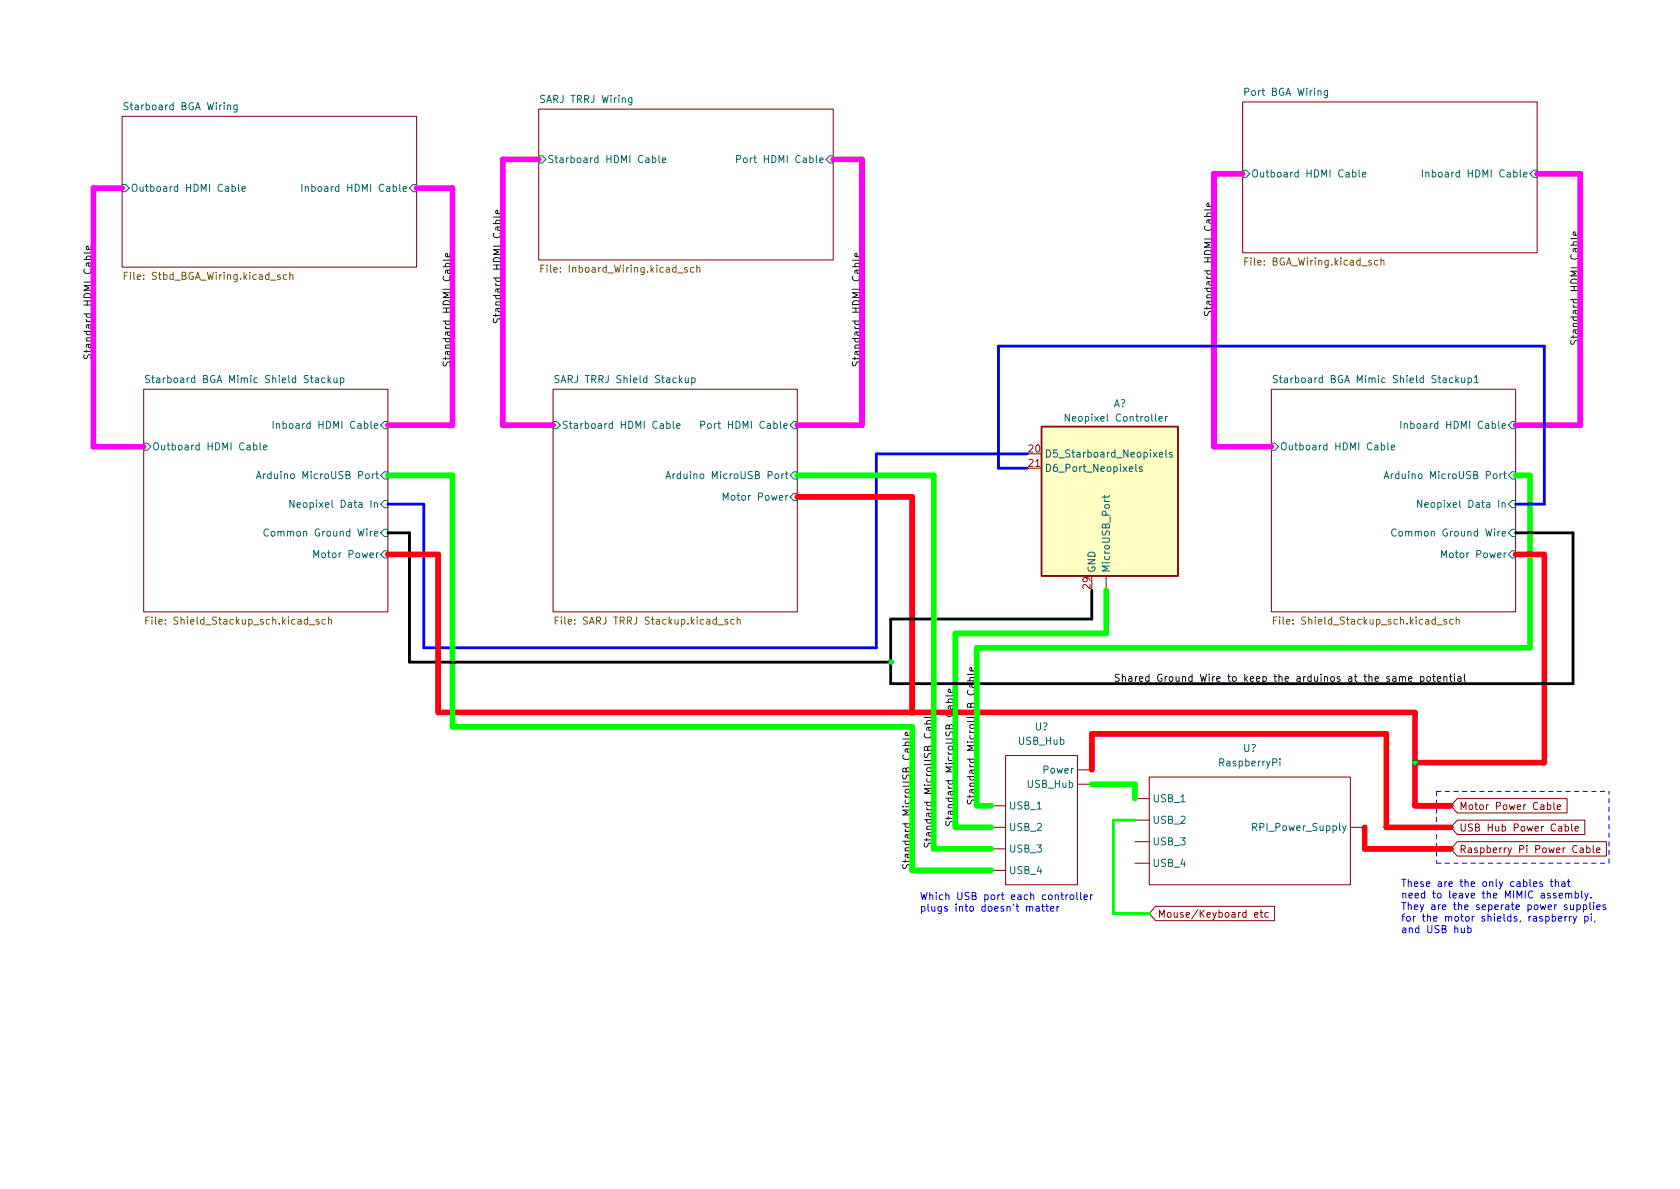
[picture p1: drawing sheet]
<svg xmlns="http://www.w3.org/2000/svg" width="297mm" height="210mm" viewBox="0 0 297 210" stroke-linecap="round" stroke-linejoin="round" font-family="sans-serif">
<g fill="#fff" stroke="#fff" stroke-width=".18">
<path d="M219.7 18h52.1v26.7h-52.1z"/>
<path d="M224.8 68.8h43.2v39.4h-43.2z"/>
<path d="M97.8 68.8h43.2v39.4h-43.2z"/>
<path d="M95.2 19.3h52.1v26.7h-52.1z"/>
<path d="M21.6 20.6h52.1v26.6h-52.1z"/>
<path d="M25.4 68.8h43.2v39.4h-43.2z"/>
</g>
<g fill="none" stroke="#840000" stroke-width=".18">
<path d="M95.2 19.3h52.1v26.7h-52.1zM219.7 18h52.1v26.7h-52.1zM21.6 20.6h52.1v26.6h-52.1zM25.4 68.8h43.2v39.4h-43.2zM97.8 68.8h43.2v39.4h-43.2zM224.8 68.8h43.2v39.4h-43.2zM181.6 82.8h2.5M195.6 101.8v2.6M177.8 133.6h12.7v22.9h-12.7zM190.5 136.1h2.5M190.5 138.7h2.5M203.2 137.4h35.6v19.1h-35.6z"/>
<path d="M175.3 146.3h2.5M175.3 142.5h2.5M175.3 150.1h2.5M175.3 153.9h2.5M200.7 141.2h2.5M200.7 145h2.5M200.7 148.8h2.5M200.7 152.6h2.5M238.8 146.3h2.5M257.7 145h22.5v2.6h-22.5l-1.2-1.3zM257.7 141.2h19.4v2.6h-19.4l-1.2-1.3zM257.7 148.8h26.3v2.6h-26.3l-1.2-1.3z"/>
<path d="M273.6 142.4l.3-.1 .3 .2-.1 .6h-.5M274.7 141.9v1.1l.2 .2M275.3 142.7l.6-.1v-.2l-.4-.1-.2 .2 .1 .6h.5M276.7 146.2l.4-.1 .2 .3-.1 .5h-.5M276.7 145.7v1.3M277.9 145.7v1.1l.2 .2M278.5 146.5l.6-.1-.1-.2-.3-.1-.2 .2v.6h.5M279.4 150h.5v.8M279.9 150.2l-.4 .1-.2 .2 .2 .3 .4-.1M280.5 150l.4-.1 .2 .3-.1 .5h-.5M280.5 149.5v1.3M281.7 149.5v1.1l.2 .2"/>
<path d="M282.3 150.4l.6-.2-.1-.2-.3-.1-.2 .2 .1 .6h.4M204.3 160.3h21.1v2.5h-21.1l-1.1-1.3zM221.8 161.8l.6-.1v-.3h-.4l-.2 .1 .1 .6h.5M222.8 161.4h.5M223 160.9v1.1l.3 .2M224.2 161.4h-.3l-.3 .2 .2 .5h.4"/>
</g>
<g fill="none" stroke="#006464" stroke-width=".18">
<path d="M22.6 18.2l-.4-.1-.2 .2v.3l.5 .3 .1 .3-.2 .2-.5-.1M40.2 18.7l.2-.1h.3l.1 .8M41.9 18.6v1l-.2 .2h-.3M41.9 18.6h-.3l-.3 .2 .1 .5h.5M111.7 17.3v1l-.2 .3-.3-.1M111.7 17.4l-.3-.1-.3 .2 .1 .6h.5M234.7 16v1.1l-.2 .2-.3-.1M234.7 16.1l-.3-.1-.3 .3 .1 .5h.5M21.6 32.6h.6l.7 .7-.7 .6h-.6zM41 33.1l.4-.1 .2 .2-.1 .6h-.5M42.2 32.6v1.1l.2 .1M42.8 33.4l.6-.1-.1-.2-.3-.1-.2 .2v.6h.5"/>
<path d="M53.4 32.6v1.2M54 33.1l.2-.1 .3 .1v.7M54 33v.8M73 32.6h.7v1.3h-.7l-.6-.6zM95.2 27.6h.7l.6 .6-.6 .6h-.7zM115.4 28l.3-.1 .3 .3-.2 .5h-.4M115.4 27.5v1.3M116.5 27.5v1.1l.2 .2M117.1 28.3l.6-.1v-.2l-.4-.1-.2 .2 .1 .6h.5M130.2 28.2l.6-.1 .2-.2-.1-.3-.7-.1v1.3M131.5 28l.2-.1 .4 .1v.5l-.1 .2-.3 .1-.2-.2zM146 28.2l.7-.6h.6v1.2h-.6z"/>
<path d="M219.7 30.1h.6l.7 .6-.7 .7h-.6zM239.1 30.5h.4l.3 .2-.2 .5h-.5M240.3 30v1.1l.2 .2M240.9 30.9l.6-.1-.1-.3h-.3l-.2 .1 .1 .6h.4M251.5 30v1.3M252.1 30.6l.2-.1h.3v.8M252.1 30.5v.8M271.1 30.1h.7v1.3h-.7l-.6-.7zM25.4 78.4h.6l.7 .6-.7 .6h-.6zM26.4 66.5l-.4-.1-.3 .2 .1 .3 .6 .3v.3l-.2 .2-.5-.1M26.8 66.8h.5M27 66.4v1.1l.3 .2"/>
<path d="M44.8 78.8l.4-.1 .2 .3-.1 .5h-.5M46 78.3v1.1l.2 .2M46.6 79.1l.6-.1-.1-.2-.3-.1-.2 .2 .1 .6h.4M48.3 74.5v1.3M48.9 75l.2-.1 .3 .1v.8M48.9 74.9v.9M58 66.4v1.3M58.1 67.2l.4 .5M58.5 66.8l-.5 .5M59 66.8l.1 .8 .3 .1 .2-.2M59.6 66.8v.9M60.2 66.9l.4-.1 .2 .3-.1 .5h-.5"/>
<path d="M60.2 66.8v1.3M67.9 74.5h.7v1.3h-.7l-.6-.6zM97.8 74.5h.6l.7 .7-.7 .6h-.6zM98.8 66.5l-.4-.1-.3 .2 .1 .3 .6 .3v.3l-.2 .2-.5-.1M117.9 75l.4-.1 .2 .2-.1 .6h-.5M117.9 74.5v1.3M119 74.5v1.1l.2 .2M119.6 75.3l.7-.1-.1-.2-.4-.1-.2 .2 .1 .6h.5M121.2 66.8v.8l.3 .1 .2-.2M121.7 66.8v.9M122.3 66.9l.4-.1 .2 .3-.1 .5h-.5M122.3 66.8v1.3"/>
<path d="M123.9 75.1h.6l.1-.2v-.3l-.7-.1v1.3M125.2 75l.1-.1 .4 .1 .1 .5-.2 .2-.3 .1-.1-.2zM140.3 74.5h.7v1.3h-.7l-.6-.6zM189.1 73.2v1.3l-.8-1.3v1.3M204.9 74.1l.6-.2v-.2l-.4-.1-.2 .2 .1 .6h.5M206.1 73.6v.9M206.1 79.6v1.1l.2 .1M206.4 73.6l-.3 .3M224.8 78.4h.6l.7 .6-.7 .6h-.6zM225.8 66.5l-.4-.1-.2 .1v.4l.5 .2 .1 .3-.2 .3-.5-.1M226.2 66.8h.5M226.4 66.4v1.1l.3 .2"/>
<path d="M244.2 78.8l.4-.1 .2 .3-.1 .5h-.5M245.4 78.3v1.1l.2 .2M246 79.1l.6-.1-.1-.2-.3-.1-.2 .2v.6h.5M247.7 74.5v1.3M248.3 75l.2-.1 .3 .1v.8M248.3 74.9v.9M257.5 67.2l.4 .5M257.9 66.8l-.5 .5M258.4 66.8l.1 .8 .3 .1 .2-.2M259 66.8v.9M259.6 66.9l.3-.1 .3 .3-.1 .5h-.5M259.6 66.8v1.3"/>
<path d="M260.7 66.8l.3-.4v1.3M260.7 67.7h.7M267.3 74.5h.7v1.3h-.7l-.6-.6zM45.3 84.6l.5-1.2 .4 1.2M45.5 84.3h.6M46.6 83.8v.8M47 83.8l-.4 .2M47.4 93.7a.6 .6 0 0 0-.8 .4 .6 .6 0 0 0 .6 .7l.2-.1M48 94.1l.2-.1 .3 .1 .1 .5-.1 .1-.3 .1-.2-.1zM49.1 94.1l.2-.1h.3l.1 .8M49.1 94v.8M49.7 94.1l.2-.1h.3v.8"/>
<path d="M50.8 94.1l.2-.1h.3l.1 .8M50.8 94v.8M51.4 94.1l.2-.1h.3v.8M52 88.5v1.2l-.7-1.2v1.2M52.5 94.1l.2-.1 .4 .1v.5l-.1 .1-.3 .1-.2-.1zM52.5 89.3l.6-.1v-.3h-.4l-.2 .2 .1 .6h.5M53.7 94.1l.2-.1h.3v.8M53.7 94v.8M55.5 98.6v-1.3l.4 .9 .4-.9v1.3M56.5 93.6a.59 .59 0 0 0-.8 .6 .59 .59 0 0 0 .8 .5v-.4h-.2M57.1 94v.8M57.4 94l-.3 .2"/>
<path d="M57.9 94h.3l.3 .2v.4l-.3 .2-.3-.1-.1-.1zM59 94l.1 .7 .3 .1 .1-.1M59.5 94v.8M60.1 94.1l.2-.1h.3l.1 .8M60.1 94v.8M61.8 94h-.3l-.3 .2 .2 .5h.4M61.8 93.5v1.3M63.3 93.5l.3 1.3 .2-.9 .3 .9 .3-1.3M64.9 93.5v.2M64.9 94v.8M65.5 94v.8M65.8 94l-.3 .2"/>
<path d="M66.2 94.4l.6-.1-.1-.3h-.3l-.2 .1 .1 .6h.4M66.4 83.8h.5M66.6 83.4v1.1l.3 .1M67.3 94.2l.6-.6h.7v1.3h-.7zM67.9 97.4h.7v1.3h-.7l-.6-.7zM67.9 88.5h.7v1.3h-.7l-.6-.7zM67.9 83.4h.7v1.3h-.7l-.6-.6zM117.7 84.6l.4-1.2 .5 1.2M117.8 84.3h.6M119 83.8v.8M119.4 83.8l-.4 .2M127.9 88.5v-1.3l.4 .9 .4-.9v1.3"/>
<path d="M138.8 83.8h.5M139 83.4v1.1l.3 .1M140.3 87.2h.7v1.3h-.7l-.6-.6zM140.3 83.4h.7v1.3h-.7l-.6-.6zM195.3 88.3l.2 .4M195.3 87.6v.5M196.2 87.6l-.2 .3h-1.1M200.8 82.1v1.1l.2 .2M201.9 82.6l-.3-.1-.2 .2 .1 .2 .4 .1v.3h-.5M205 80.4l.6-.1-.1-.3h-.3l-.2 .2 .1 .6h.4M207.2 80h-.3l-.2 .2 .1 .1 .4 .2v.3h-.5M244.7 84.6l.4-1.2 .5 1.2"/>
<path d="M244.8 84.3h.6M246 83.8v.8M246.4 83.8l-.4 .2M246.8 93.7a.6 .6 0 0 0-.8 .4 .6 .6 0 0 0 .6 .7l.2-.1M251.4 88.5v1.2l-.8-1.2v1.2M251.9 89.3l.6-.1v-.3h-.4l-.2 .2 .1 .6h.5M254.9 98.6v-1.3l.4 .9 .4-.9v1.3M265.6 94.4l.6-.1-.1-.3h-.3l-.2 .1v.6h.5M265.8 83.8h.5M266 83.4v1.1l.3 .1M267.3 97.4h.7v1.3h-.7l-.6-.7zM267.3 93.6h.7v1.3h-.7l-.6-.7z"/>
<path d="M267.3 88.5h.7v1.3h-.7l-.6-.7zM267.3 83.4h.7v1.3h-.7l-.6-.6zM226.3 134.2v.1M226.3 134.6v.8M221.5 146.3l.6-.1 .1-.2-.1-.3-.6-.1v1.3"/>
</g>
<g fill="none" stroke="#725600" stroke-width=".18">
<path d="M22 48.8h.4M22.6 48.1h-.6v1.3M50.7 48.6h-.4l-.2 .2 .1 .6h.5M51.2 48.7l.2-.1h.3l.1 .8M51.2 48.1v1.3M95.6 47.5h.5M96.2 46.9h-.6v1.2M121.5 47.4l-.3-.1-.2 .2 .1 .2 .4 .1v.3h-.5M122.7 47.4l-.4-.1-.2 .2 .1 .6h.5M123.2 47.4l.2-.1 .3 .1 .1 .7M123.2 46.9v1.2M220.1 46.2h.4"/>
<path d="M220.7 45.6h-.6v1.3M243.6 46.1l-.3-.1-.3 .3 .1 .5h.5M244.2 46.2l.1-.2 .3 .1 .1 .8M244.2 45.6v1.3M25.8 109.7h.4M26.4 109.1h-.6v1.3M56.4 109.6l-.3-.1-.2 .2 .1 .2 .4 .1v.3h-.5M57.5 109.6l-.3-.1-.3 .3 .1 .5h.5M58.1 109.7l.2-.2 .3 .1v.8M58.1 109.1v1.3M98.2 109.7h.4M98.8 109.1h-.6v1.3"/>
<path d="M128.7 109.6l-.4-.1-.1 .2v.2l.5 .1v.3h-.5M129.8 109.6l-.4-.1-.2 .3 .1 .5h.5M130.3 109.7l.2-.2 .3 .1 .1 .8M130.3 109.1v1.3M225.2 109.7h.4M225.8 109.1h-.6v1.3M255.8 109.6l-.3-.1-.2 .2v.2l.5 .1v.3h-.5M256.9 109.6l-.3-.1-.3 .3 .1 .5h.5M257.5 109.7l.1-.2 .3 .1 .1 .8M257.5 109.1v1.3"/>
</g>
<path d="M184.1 75.4h24.2v26.4h-24.2z" fill="#ffffc2" stroke="#ffffc2" stroke-width=".18"/>
<path d="M184.1 75.4h24.2v26.4h-24.2z" fill="none" stroke="#840000" stroke-width=".25"/>
<g fill="none" stroke="#0f0f0f" stroke-width=".18">
<path d="M87.2 39.5h1.3M87.7 39.5l-.1-.3 .3-.3 .5 .2v.4M88.4 37.2l.1 .4-.2 .2-.6-.1v-.5h.2l.2 .6M88.5 38.2l-.2 .2h-1.1M213 38.3h1.2M213.4 38.3v-.4l.2-.2 .6 .1v.5M214.2 36v.3l-.2 .2h-.6v-.5l.3-.1 .1 .6M214.2 36.9l-.2 .2h-1M14.8 45.9h1.3M15.3 45.9v-.4l.2-.2 .5 .1v.5M16 43.6l.1 .4-.2 .1h-.6v-.5l.3-.1 .1 .6M16.1 44.6l-.2 .1h-1.1"/>
<path d="M78.3 47.2h1.3M78.8 47.2v-.4l.2-.2 .5 .1v.5M79.5 44.9l.1 .3-.2 .2-.6-.1v-.4l.3-.1 .1 .6M79.6 45.8l-.2 .2h-1.1M150.7 47.2h1.3M151.2 47.2l-.1-.4 .3-.2 .5 .1v.5M151.9 44.9l.1 .3-.2 .2-.6-.1v-.4l.2-.1 .2 .6M152 45.8l-.2 .2h-1.1M277.7 43.4h1.3M278.2 43.4l-.1-.4 .3-.3 .5 .2v.5M278.9 41.1l.1 .3-.2 .2-.6-.1v-.4l.2-.1 .2 .6M279 42l-.2 .2h-1.1"/>
<path d="M172.2 118.1l.1 .4-.2 .1h-.6v-.5l.3-.1 .1 .6M172.3 119.1l-.2 .1h-1.1M247.4 119.8l.2-.2 .3 .1 .1 .8M247.4 119.6v.9M248 119.8l.1-.2 .4 .1v.8M251.2 119.7l.3-.1 .3 .3-.1 .5h-.5M251.2 119.6v1.3M252.4 119.7l.3-.1 .2 .3v.3l-.2 .3-.3-.1-.1-.2zM253.3 119.6h.5M253.5 119.2v1.1l.3 .2M255.3 119.8l.2-.2 .3 .1v.8M255.3 119.6v.9"/>
<path d="M256.3 119.6h.4M256.4 119.2v1.1l.3 .2M257.2 119.2v.1M257.2 119.6v.9M257.8 119.7h.4l.1 .8M258.3 119.9l-.4 .1-.2 .2 .2 .3 .4-.1M258.9 119.2v1.1l.2 .2M159.6 131.8h1.3M160.1 131.8l-.1-.3 .3-.3 .5 .1v.5M160.3 132.4l.1 .5 .2 .1 .3-.1-.1-.5M160.8 129.5l.1 .4-.2 .2-.6-.1v-.5h.2l.2 .6M160.9 132.4l-.8 .1v.5"/>
<path d="M160.9 130.5l-.2 .2h-1.1M163.4 128h1.3M163.9 128l-.1-.3 .3-.3 .5 .1v.5M164.1 128.6l.1 .4 .2 .2 .3-.2-.1-.4M164.6 125.7l.1 .4-.2 .2-.6-.1v-.5h.2l.2 .6M164.7 128.6l-.8 .1v.5M164.7 126.7l-.2 .2h-1.1M167.2 124.2h1.3M167.7 124.2v-.4l.2-.2 .5 .1v.5M168 124.8v.4l.2 .2 .3-.2-.1-.4M168.4 121.9l.1 .4-.2 .2-.6-.1v-.5h.3l.1 .6M168.5 124.8l-.8 .1v.5"/>
<path d="M168.5 122.9l-.2 .2h-1.1M171 120.4h1.3M171.5 120.4v-.4l.2-.2 .5 .1v.5M171.8 121v.4l.2 .2 .3-.2-.1-.4M172.3 121l-.8 .1v.4M249.1 120.1l.6-.2-.1-.2-.4-.1-.1 .2v.6h.5M254.1 120.1l.6-.2v-.2l-.4-.1-.2 .2 .1 .6h.5"/>
</g>
<g fill="none" stroke="#0000c2" stroke-width=".18">
<path d="M184.3 159.9v1l.3 .2M185.1 159.9v1l.3 .2M187.6 158.2h.4M187.7 157.8v1.1l.3 .2M188.5 158.2v.9M188.8 158.2l-.3 .3M189.3 158.3l.3-.1 .3 .3v.3l-.3 .3-.3-.1-.1-.2zM190.4 157.8v1.1l.2 .2M191.1 157.8v1.1l.1 .2M191.7 158.7l.6-.2-.1-.2-.4-.1-.1 .2v.6h.5M192.8 158.2v.9M193.2 158.2l-.4 .3"/>
<path d="M272.7 156l-.3-.1-.2 .2 .1 .2 .4 .1v.3h-.5M274.1 155.9h.5M274.3 155.5v1.1l.3 .2M275 156l.2-.1 .3 .1v.8M275 155.5v1.3M275.7 158.4l.6-.1-.1-.3h-.4l-.1 .1v.6h.5M276.1 156h.5l.1 .8M276.7 156.2l-.4 .1-.2 .2 .2 .3 .4-.1M276.8 158.1l.2-.1h.3l.1 .8M276.8 158v.8M277.1 155.9h.5M277.3 155.5v1.1l.3 .2"/>
<path d="M277.4 158.1l.1-.1h.3l.1 .8M278.5 158h.4l.2 .2-.1 .5h-.5M278.5 157.5v1.3M279.7 157.5v1.1l.1 .2M280.2 158l.3 .8M280.8 158l-.4 1.1-.2 .1M281.1 159.6v1.1l.2 .1M281.3 158.7v.1M281.8 159.6v.1M182 160.5l.2-.2h.3l.1 .8M183.2 160.3h.5v.8M183.7 160.6h-.4l-.2 .2 .2 .3h.4"/>
<path d="M184.2 160.3h.4M184.9 160.3h.5M185.7 160.7l.6-.1v-.3h-.4l-.2 .2 .1 .6h.5M186.9 160.3v.8M187.3 160.3l-.4 .2M258.4 164.1v.8h.3l.2-.1M258.9 164.1v.8M259.5 164.2l.4-.1 .2 .2-.1 .6h-.5M259.5 163.7v1.2M274.5 162.1l.3-.1 .3 .3-.2 .5h-.4M275.5 162.5l.6-.2v-.2l-.4-.1-.2 .2 .1 .6h.5M276.7 162v.9"/>
<path d="M277.1 162l-.4 .3M277.5 162v.9M277.7 160v.8h.3l.2-.1M277.8 162l-.3 .3M278.1 162l.3 .9M278.2 160v.8M278.7 162l-.4 1.2-.2 .1M278.8 160.1l.4-.1 .2 .2-.1 .6h-.5M278.8 160v1.3M280 160.1l.3-.1 .3 .2-.2 .6h-.4M280 160v1.3M280.2 162.1l.4-.1 .2 .3-.1 .5h-.5"/>
<path d="M280.2 162v1.3M281.4 161.6v.1M281.4 162v.9M281.8 160v.8M282 162.8l-.1 .3M282.3 160.4l.6-.1v-.2l-.4-.1-.2 .2 .1 .6h.5M283.9 160.1l-.3-.1-.2 .2 .1 .2 .4 .1v.3h-.5"/>
</g>
<path d="M254 139.9h30.5M254 139.9v12.7M254 152.6h30.5M284.5 152.6v-12.7" fill="none" stroke="#0000c2" stroke-width=".18" stroke-dasharray=".8 .8"/>
<path d="M21.6 33.3h-5.1v45.7h8.9M73.7 33.3h6.3v41.9h-11.4M95.2 28.2h-6.3v47h8.9M147.3 28.2h5.1v47h-11.4M219.7 30.7h-5.1v48.3h10.2M271.8 30.7h7.6v44.5h-11.4" fill="none" stroke="#f0f" stroke-width="1"/>
<path d="M68.6 84.1h11.4v44.4h81.3v25.4h14M141 84.1h24.1v66h10.2M268 84.1h2.5v30.4h-97.8v28h2.6M195.6 104.4v7.6h-26.7v34.3h6.4M193 138.7h7.7v2.5" fill="none" stroke="#0f0" stroke-width="1"/>
<path d="M181.6 82.8h-5.1v-21.6h96.5v27.9h-5M181.6 80.3h-26.7v34.2h-80v-25.4h-6.3" fill="none" stroke="#00f" stroke-width=".5"/>
<path d="M157.5 117.1v1.3" fill="none" stroke="#009600" stroke-width=".18"/>
<path d="M68.6 98h8.9v28h172.7v16.5M141 87.9h20.3v35.5M268 98h5v36.9h-22.8" fill="none" stroke="#ff000d" stroke-width="1"/>
<path d="M68.6 94.2h3.8v22.9h85.1M268 94.2h10.1v26.7h-120.6v-11.4h35.5v-5.1" fill="none" stroke="#000" stroke-width=".5"/>
<path d="M200.7 145h-3.9v16.5h6.4" fill="none" stroke="#0f0" stroke-width=".5"/>
<path d="M161.3 123.4v2.6M193 136.1v-6.3h52.1v16.5h11.4M241.3 146.3v3.8h15.2M250.2 142.5h6.3" fill="none" stroke="#f00" stroke-width="1"/>
<g fill="#009600" stroke="#009600" stroke-width=".18">
<circle cx="157.5" cy="117.1" r=".46"/>
<circle cx="250.2" cy="134.9" r=".46"/>
</g>
<circle cx="161.3" cy="126" r=".46" fill="#f00" stroke="#f00" stroke-width=".18"/>
<g font-size="1.8" fill="#006464">
<text x="220.4" y="16.9">Port BGA Wiring</text>
<text x="22.6" y="19.5">Starboard BGA Wiring</text>
<text x="95.8" y="18.2">SARJ TRRJ Wiring</text>
<text x="96.7" y="28.8">Starboard HDMI Cable</text>
<text x="132" y="28.8">Port HDMI Cable</text>
<text x="23.1" y="33.9">Outboard HDMI Cable</text>
<text x="55.4" y="33.9">Inboard HDMI Cable</text>
<text x="221.2" y="31.4">Outboard HDMI Cable</text>
<text x="253.5" y="31.4">Inboard HDMI Cable</text>
<text x="27.5" y="67.7">Starboard BGA Mimic Shield Stackup</text>
<text x="99" y="67.7">SARJ TRRJ Shield Stackup</text>
<text x="227" y="67.7">Starboard BGA Mimic Shield Stackup1</text>
<text x="50.3" y="75.8">Inboard HDMI Cable</text>
<text x="99.3" y="75.8">Starboard HDMI Cable</text>
<text x="125.7" y="75.8">Port HDMI Cable</text>
<text x="189.1" y="74.5">Neopixel Controller</text>
<text x="196.8" y="72">A?</text>
<text x="249.7" y="75.8">Inboard HDMI Cable</text>
<text x="26.9" y="79.6">Outboard HDMI Cable</text>
<text x="184.7" y="80.9">D5_Starboard_Neopixels</text>
<text x="184.7" y="83.4">D6_Port_Neopixels</text>
<text x="226.3" y="79.6">Outboard HDMI Cable</text>
<text x="47.4" y="84.7">Arduino MicroUSB Port</text>
<text x="53.4" y="89.8">Neopixel Data In</text>
<text x="119.8" y="84.7">Arduino MicroUSB Port</text>
<text x="128.8" y="88.5">Motor Power</text>
<text x="246.8" y="84.7">Arduino MicroUSB Port</text>
<text x="252.7" y="89.8">Neopixel Data In</text>
<text x="247.6" y="94.9">Common Ground Wire</text>
<text x="56.4" y="98.7">Motor Power</text>
<text x="193.7" y="101.3" transform="rotate(-90 193.7 101.3)">GND</text>
<text x="196.2" y="101.3" transform="rotate(-90 196.2 101.3)">MicroUSB_Port</text>
<text x="255.8" y="98.7">Motor Power</text>
<text x="180.1" y="131.7">USB_Hub</text>
<text x="183" y="129.2">U?</text>
<text x="184.7" y="136.8">Power</text>
<text x="215.8" y="135.5">RaspberryPi</text>
<text x="219.8" y="133">U?</text>
<text x="178.3" y="143.1">USB_1</text>
<text x="181.8" y="139.3">USB_Hub</text>
<text x="203.7" y="141.9">USB_1</text>
<text x="178.3" y="146.9">USB_2</text>
<text x="203.7" y="145.7">USB_2</text>
<text x="203.7" y="149.5">USB_3</text>
<text x="222.1" y="146.9">RPI_Power_Supply</text>
<text x="178.3" y="150.7">USB_3</text>
<text x="178.3" y="154.6">USB_4</text>
<text x="203.7" y="153.3">USB_4</text>
</g>
<g font-size="1.8" fill="#725600">
<text x="220.6" y="46.9">File: BGA_Wiring.kicad_sch</text>
<text x="22.6" y="49.5">File: Stbd_BGA_Wiring.kicad_sch</text>
<text x="96.6" y="48.2">File: Inboard_Wiring.kicad_sch</text>
<text x="27" y="110.4">File: Shield_Stackup_sch.kicad_sch</text>
<text x="99.3" y="110.4">File: SARJ TRRJ Stackup.kicad_sch</text>
<text x="226.4" y="110.4">File: Shield_Stackup_sch.kicad_sch</text>
</g>
<g font-size="1.8" fill="#0f0f0f">
<text x="88.6" y="57.4" transform="rotate(-90 88.6 57.4)">Standard HDMI Cable</text>
<text x="214.3" y="56.1" transform="rotate(-90 214.3 56.1)">Standard HDMI Cable</text>
<text x="16.2" y="63.7" transform="rotate(-90 16.2 63.7)">Standard HDMI Cable</text>
<text x="79.7" y="65" transform="rotate(-90 79.7 65)">Standard HDMI Cable</text>
<text x="152.1" y="65" transform="rotate(-90 152.1 65)">Standard HDMI Cable</text>
<text x="279" y="61.2" transform="rotate(-90 279 61.2)">Standard HDMI Cable</text>
<text x="196.8" y="120.5">Shared Ground Wire to keep the arduinos at the same potential</text>
<text x="172.4" y="142.5" transform="rotate(-90 172.4 142.5)">Standard MicroUSB Cable</text>
<text x="168.6" y="146.3" transform="rotate(-90 168.6 146.3)">Standard MicroUSB Cable</text>
<text x="160.9" y="153.9" transform="rotate(-90 160.9 153.9)">Standard MicroUSB Cable</text>
<text x="164.8" y="150.1" transform="rotate(-90 164.8 150.1)">Standard MicroUSB Cable</text>
</g>
<g font-size="1.8" fill="#a90000">
<text x="181.9" y="80">20</text>
<text x="181.9" y="82.5">21</text>
<text x="192.8" y="104.1" transform="rotate(-90 192.8 104.1)">29</text>
</g>
<g font-size="1.8" fill="#840000">
<text x="258" y="143.2">Motor Power Cable</text>
<text x="258" y="147">USB Hub Power Cable</text>
<text x="258" y="150.8">Raspberry Pi Power Cable</text>
<text x="204.6" y="162.3">Mouse/Keyboard etc</text>
</g>
<g font-size="1.8" fill="#0000c2">
<text x="162.6" y="159.1">Which USB port each controller</text>
<text x="162.6" y="161.2">plugs into doesn't matter</text>
<text x="247.6" y="156.8">These are the only cables that</text>
<text x="247.6" y="158.9">need to leave the MIMIC assembly.</text>
<text x="247.6" y="160.9">They are the seperate power supplies</text>
<text x="247.6" y="163">for the motor shields, raspberry pi,</text>
<text x="247.6" y="165">and USB hub</text>
</g>
</svg>
